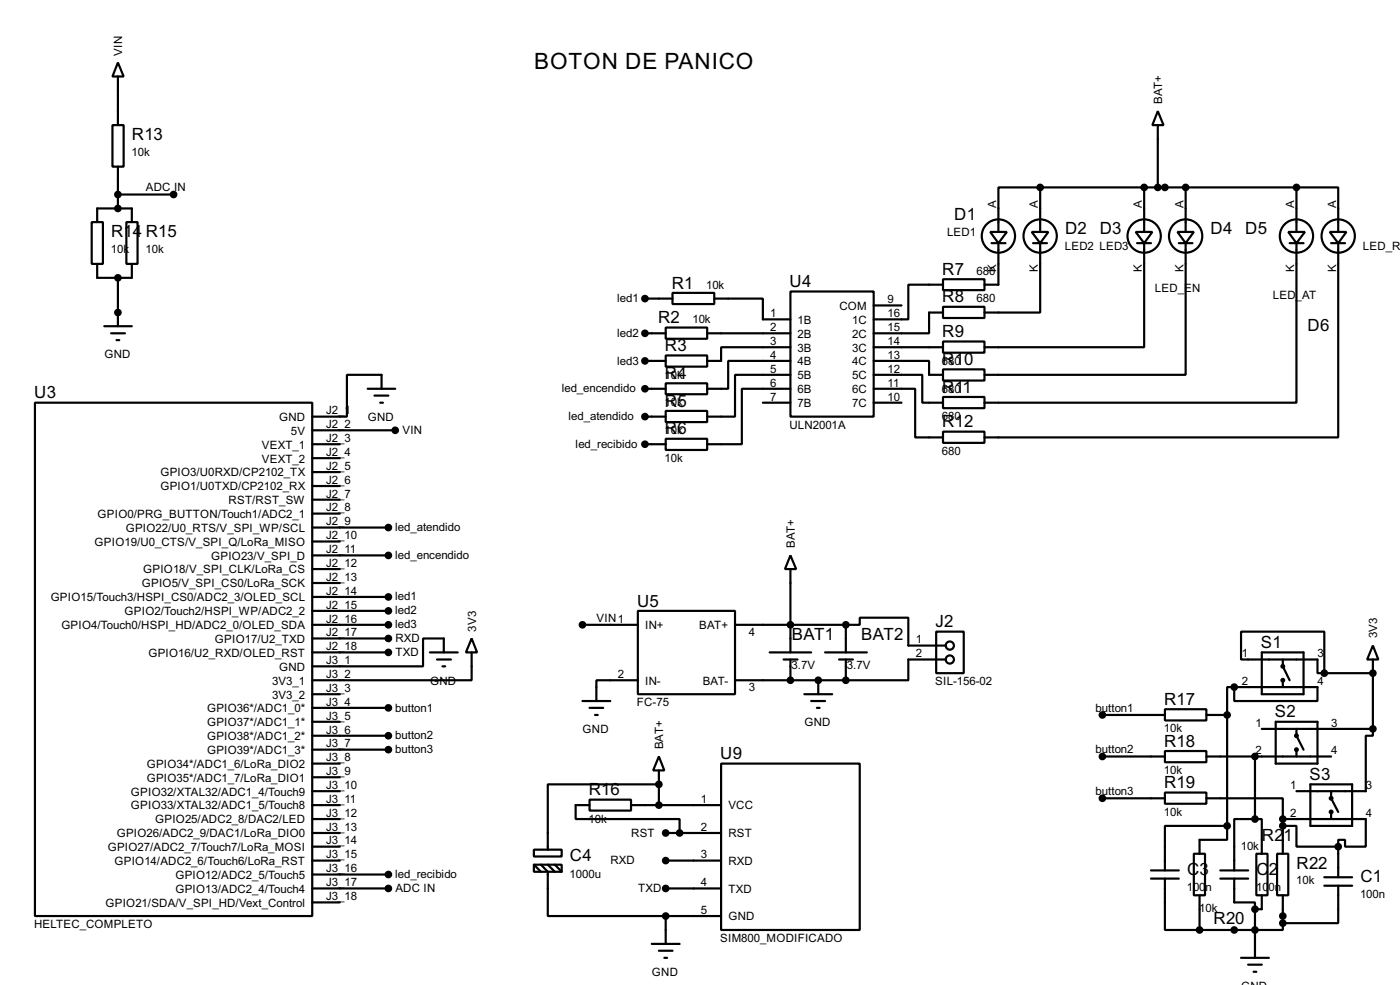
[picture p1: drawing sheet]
<svg xmlns="http://www.w3.org/2000/svg" width="256mm" height="180mm" viewBox="0 0 256 180" stroke-linecap="round" stroke-linejoin="round" font-family="sans-serif">
<g fill="none" stroke="#000" stroke-width=".4">
<path d="M21.6 11.5l1.1 2.5h-2.1zM21.6 14v8.9M20.6 22.9h2.1v7.6h-2.1zM21.6 30.5v7.7M21.6 35.6h10.2M190.6 34.3h-7.7v8.2M190.6 34.3v8.2M190.6 34.3h46.9M209.6 34.3v8.2M212.1 20.4l1.1 2.5h-2.1zM212.1 22.9v11.4M217.2 34.3v8.2"/>
<path d="M237.5 34.3h7.7v8.2M237.5 34.3v8.2M16.8 40.7h2.1v7.6h-2.1zM17.8 40.7v-2.5h6.4v2.5M17.8 48.3v2.6h6.4v-2.6M19.1 59.7h5.1M21.6 50.9v8.8M23.2 40.7h2v7.6h-2zM118.2 54.7h5M122 60h7.6v2h-7.6zM123.2 53.6h7.7v2.1h-7.7zM130.9 54.7h8.9v3.8h5"/>
<path d="M144.8 53.4h15.3v22.9h-15.3zM160.1 55.9h5.1M172.8 51.1h7.6v2h-7.6zM172.8 56.2h7.6v2h-7.6zM172.8 52.1h-6.4v6.4h-6.3M172.8 57.2h-2.6v3.8h-10.1M181.4 42.5h3.1l-1.6 2zM181.7 44.5h2.5M182.9 44.5v7.6h-2.5M189 42.5h3.1l-1.5 2zM189.3 44.5h2.5M190.6 44.5v12.7h-10.2"/>
<path d="M208.1 42.5h3l-1.5 2zM208.3 44.5h2.6M209.6 44.5v19.1h-29.2M215.7 42.5h3l-1.5 2zM216 44.5h2.5M217.2 44.5v24.1h-36.8M236 42.5h3.1l-1.6 2zM236.3 44.5h2.5M237.5 44.5v29.2h-57.1M243.6 42.5h3.1l-1.5 2zM243.9 44.5h2.5M245.2 44.5v35.6h-64.8"/>
<path d="M6.4 73.7h50.8v94h-50.8zM20.4 61h2.5M21.4 62.3h.5M57.2 78.8h15.2M67.4 71.2h5M68.6 72.4h2.6M69.7 73.7h.5M69.9 71.2v-2.6h-6.3v7.7h-6.4M118.2 66.1h3.8M118.2 61h3.8M118.2 71.2h3.8M118.2 76.3h3.8"/>
<path d="M122 65.1h7.6v2h-7.6zM122 70.2h7.6v2h-7.6zM122 75.2h7.6v2.1h-7.6zM129.6 61h15.2M139.8 73.7h5M144.8 63.6h-12.7v2.5h-2.5M144.8 66.1h-11.4v5.1h-3.8M144.8 68.6h-10.1v7.7h-5.1M144.8 71.2h-8.9v10.1h-6.3M160.1 66.1h10.1v2.5h2.6M160.1 68.6h8.9v5.1h3.8M160.1 71.2h7.6v8.9h5.1"/>
<path d="M160.1 63.6h12.7M160.1 73.7h5.1M172.8 62.5h7.6v2.1h-7.6zM172.8 67.6h7.6v2.1h-7.6zM172.8 72.7h7.6v2h-7.6zM172.8 79h7.6v2.1h-7.6zM57.2 81.3h5.1M57.2 96.6h14M57.2 94h5.1M57.2 99.1h5.1M57.2 91.5h5.1M57.2 86.4h5.1"/>
<path d="M57.2 89h5.1M57.2 83.9h5.1M118.2 81.3h3.8M122 80.3h7.6v2.1h-7.6zM57.2 114.4h14M57.2 109.3h14M57.2 111.8h14M57.2 116.9h14M57.2 119.4h14M57.2 101.7h14M57.2 106.7h5.1M57.2 104.2h5.1"/>
<path d="M78.8 119.4h5.1M81.3 119.4v-2.5h-3.8v5.1h-20.3M86.4 116.9l1 2.5h-2zM86.4 119.4v5.1h-29.2M106.7 114.4h10.2M116.9 111.8h17.8v15.3h-17.8zM134.7 114.4h20.3M141 119.4h7.6M144.8 101.7l1.1 2.5h-2.1zM144.8 104.2v15.2M151.2 119.4h7.6M155 114.4h2.5v-1.3h8.9v5.1h6.9"/>
<path d="M155 114.4v5M171.5 115.6h5.1v7.6h-5.1zM227.4 115.6h15.2v7.6h-1.2v-2.5h-14zM231.2 119.4h7.6v7.7h-7.6zM251.5 118.2l1 2.5h-2zM57.2 129.6h14M57.2 134.7h14M57.2 137.2h14M57.2 127.1h5.1M57.2 139.8h5.1M57.2 132.1h5.1M80.1 120.7h2.5"/>
<path d="M81.1 122h.5M106.7 128.3h5.1M108 129.6h2.5M109 130.9h.5M116.9 124.5h-7.6v3.8M120.7 138.5l1 2.5h-2zM132.1 139.8h25.4v30.4h-25.4zM134.7 124.5h20.3M143.6 120.7h2.5M144.8 120.7v3.8M147.4 127.1h5.1M148.6 128.3h2.6"/>
<path d="M149.7 129.6h.5M149.9 124.5v2.6M153.7 120.7h2.6M155 120.7v3.8M173.3 120.7h-6.9v3.8h-11.4M202 130.9h11.4M202 138.5h11.4M213.4 129.8h7.6v2.1h-7.6zM213.4 137.5h7.6v2h-7.6zM221 130.9h3.8M221 138.5h22.9M224.8 130.9v20.3"/>
<path d="M226.1 125.8h-1.3v5.1M226.1 125.8h15.3v2.5h-15.3zM229.9 138.5v11.4M231.2 133.4h20.3M233.7 132.1h7.7v7.7h-7.7zM235 120.7v1.3l1.3 2.5M235 124.5v1.3M237.5 133.4v1.3l1.3 2.5M237.5 137.2v1.3M242.6 123.2h8.9M251.5 133.4v1.3h-1.3v10.1h-12.7M251.5 120.7v12.7"/>
<path d="M57.2 157.5h5.1M57.2 147.4h5.1M57.2 152.5h5.1M57.2 149.9h5.1M57.2 142.3h5.1M57.2 144.8h5.1M57.2 155h5.1M97.8 155.5h5.1v1.3h-5.1zM97.8 158.3h5.1v1.3h-5.1zM97.8 158.3l1.3 1.3M99.1 158.3l1.3 1.3v8.1h21.6M100.4 158.3l1.3 1.3"/>
<path d="M101.7 158.3l1.2 1.3M108 146.4h7.6v2h-7.6zM108 147.4h-2.5v2.5h19v2.6M115.6 147.4h16.5M120.7 143.6h-20.3v11.9M120.7 141v6.4M122 157.5h10.1M122 152.5h10.1M202 146.1h11.4M210.9 159.3h5.1M213.4 145.1h7.6v2h-7.6zM218.7 156.3h2.1v7.6h-2.1z"/>
<path d="M221 146.1h14v3.8M223.6 159.3h5.1M224.8 151.2v2.5h-5v2.6M224.8 151.2h-11.4v8.1M229.9 149.9h1.3v6.4M229.9 149.9h-3.8v9.4M230.2 156.3h2v7.6h-2zM234 156.3h2v7.6h-2zM235 151.2h2.5v3.8h7.7M235 149.9h15.2v5.1h-3.8v-1.3h-1.2v1.3M235 149.9v6.4M240.1 143.6h7.6v7.6h-7.6z"/>
<path d="M243.9 144.8v1.3l1.3 2.5M243.9 148.6v1.3M245.2 155v5.6M57.2 162.6h14M57.2 160.1h14M57.2 165.2h5.1M119.4 172.8h5.1M120.7 174h2.5M121.7 175.3h.5M122 162.6h10.1M122 167.7h10.1M122 167.7v5.1"/>
<path d="M210.9 160.8h5.1M213.4 160.8v9.4h6.4M219.8 163.9v6.3M223.6 160.8h5.1M226.1 160.8v4.4h3.8v1.2M227.4 175.3h5.1M228.7 176.6h2.5M229.7 177.9h.5M229.9 166.4v8.9M231.2 163.9v2.5h-1.3M235 169v1.2h-15.2M235 163.9v5.1"/>
<path d="M242.6 160.6h5.1M242.6 162.1h5.1M245.2 162.1v6.9h-10.2"/>
<circle cx="182.9" cy="43.2" r="3.1"/>
<circle cx="190.5" cy="43.2" r="3.1"/>
<circle cx="209.6" cy="43.2" r="3.1"/>
<circle cx="217.2" cy="43.2" r="3.1"/>
<circle cx="237.5" cy="43.2" r="3.1"/>
<circle cx="245.1" cy="43.2" r="3.1"/>
<circle cx="174" cy="118.2" r=".75"/>
<circle cx="174" cy="120.7" r=".75"/>
<circle cx="235" cy="124.5" r=".25"/>
<circle cx="235" cy="122" r=".25"/>
<circle cx="237.5" cy="137.2" r=".25"/>
<circle cx="237.5" cy="134.7" r=".25"/>
<circle cx="243.9" cy="146.1" r=".25"/>
<circle cx="243.9" cy="148.6" r=".25"/>
</g>
<g fill="#000">
<circle cx="21.6" cy="57.2" r=".2"/>
<circle cx="144.8" cy="124.5" r=".2"/>
<circle cx="149.9" cy="124.5" r=".2"/>
<circle cx="155" cy="124.5" r=".2"/>
<circle cx="251.5" cy="123.2" r=".2"/>
<circle cx="120.7" cy="143.6" r=".2"/>
</g>
<g fill="#000" stroke="#000" stroke-width=".4">
<circle cx="21.6" cy="35.6" r=".5"/>
<circle cx="21.6" cy="38.2" r=".5"/>
<circle cx="31.8" cy="35.6" r=".5"/>
<circle cx="190.5" cy="34.3" r=".5"/>
<circle cx="209.6" cy="34.3" r=".5"/>
<circle cx="212.1" cy="34.3" r=".5"/>
<circle cx="213.4" cy="34.3" r=".5"/>
<circle cx="217.2" cy="34.3" r=".5"/>
<circle cx="237.5" cy="34.3" r=".5"/>
<circle cx="21.6" cy="50.9" r=".5"/>
<circle cx="21.6" cy="57.2" r=".5"/>
<circle cx="118.1" cy="54.7" r=".5"/>
<circle cx="72.4" cy="78.8" r=".5"/>
<circle cx="118.1" cy="66.1" r=".5"/>
<circle cx="118.1" cy="61" r=".5"/>
<circle cx="118.1" cy="71.2" r=".5"/>
<circle cx="118.1" cy="76.3" r=".5"/>
<circle cx="71.1" cy="96.6" r=".5"/>
<circle cx="118.1" cy="81.3" r=".5"/>
<circle cx="71.1" cy="109.3" r=".5"/>
<circle cx="71.1" cy="114.4" r=".5"/>
<circle cx="71.1" cy="116.9" r=".5"/>
<circle cx="71.1" cy="111.8" r=".5"/>
<circle cx="71.1" cy="119.4" r=".5"/>
<circle cx="71.1" cy="101.7" r=".5"/>
<circle cx="106.7" cy="114.4" r=".5"/>
<circle cx="144.8" cy="114.4" r=".5"/>
<circle cx="154.9" cy="114.4" r=".5"/>
<circle cx="71.1" cy="129.6" r=".5"/>
<circle cx="71.1" cy="134.7" r=".5"/>
<circle cx="71.1" cy="137.2" r=".5"/>
<circle cx="144.8" cy="124.5" r=".5"/>
<circle cx="149.9" cy="124.5" r=".5"/>
<circle cx="154.9" cy="124.5" r=".5"/>
<circle cx="201.9" cy="130.9" r=".5"/>
<circle cx="201.9" cy="138.5" r=".5"/>
<circle cx="224.8" cy="130.9" r=".5"/>
<circle cx="226.1" cy="125.8" r=".5"/>
<circle cx="229.9" cy="138.5" r=".5"/>
<circle cx="242.6" cy="123.2" r=".5"/>
<circle cx="251.5" cy="123.2" r=".5"/>
<circle cx="251.5" cy="133.4" r=".5"/>
<circle cx="120.7" cy="147.4" r=".5"/>
<circle cx="120.7" cy="143.6" r=".5"/>
<circle cx="121.9" cy="152.5" r=".5"/>
<circle cx="121.9" cy="157.5" r=".5"/>
<circle cx="124.5" cy="152.5" r=".5"/>
<circle cx="201.9" cy="146.1" r=".5"/>
<circle cx="224.8" cy="151.2" r=".5"/>
<circle cx="229.9" cy="149.9" r=".5"/>
<circle cx="235" cy="149.9" r=".5"/>
<circle cx="235" cy="151.2" r=".5"/>
<circle cx="245.1" cy="155" r=".5"/>
<circle cx="71.1" cy="162.6" r=".5"/>
<circle cx="71.1" cy="160.1" r=".5"/>
<circle cx="121.9" cy="167.7" r=".5"/>
<circle cx="121.9" cy="162.6" r=".5"/>
<circle cx="219.7" cy="170.2" r=".5"/>
<circle cx="226.1" cy="170.2" r=".5"/>
<circle cx="229.9" cy="166.4" r=".5"/>
<circle cx="229.9" cy="170.2" r=".5"/>
<circle cx="235" cy="167.7" r=".5"/>
<circle cx="235" cy="169" r=".5"/>
</g>
<text font-size="4.6" x="97.9" y="12.7">BOTON DE PANICO</text>
<g font-size="3.5">
<text x="24.2" y="25.6">R13</text>
<text x="174.8" y="40.3">D1</text>
<text x="20.4" y="43.4">R14</text>
<text x="26.7" y="43.4">R15</text>
<text x="195.1" y="42.9">D2 D3</text>
<text x="221.8" y="42.9">D4 D5</text>
<text x="123.1" y="52.8">R1</text>
<text x="144.7" y="52.6">U4</text>
<text x="172.6" y="50.3">R7</text>
<text x="120.6" y="59.2">R2</text>
<text x="172.6" y="55.4">R8</text>
<text x="121.8" y="64.2">R3</text>
<text x="172.6" y="61.7">R9</text>
<text x="239.6" y="60.7">D6</text>
<text x="121.8" y="69.4">R4</text>
<text x="172.6" y="66.8">R10</text>
<text x="172.6" y="71.9">R11</text>
<text x="6.3" y="72.9">U3</text>
<text x="121.8" y="74.4">R5</text>
<text x="121.8" y="79.5">R6</text>
<text x="172.6" y="78.2">R12</text>
<text x="116.7" y="111">U5</text>
<text x="145.1" y="117.1">BAT1</text>
<text x="157.8" y="117.1">BAT2</text>
<text x="171.4" y="114.8">J2</text>
<text x="231" y="118.6">S1</text>
<text x="213.3" y="129">R17</text>
<text x="233.6" y="131.3">S2</text>
<text x="213.3" y="136.7">R18</text>
<text x="132" y="139">U9</text>
<text x="239.9" y="142.8">S3</text>
<text x="107.9" y="145.6">R16</text>
<text x="213.3" y="144.3">R19</text>
<text x="231.2" y="153.9">R2</text>
<text x="235.2" y="153.9">1</text>
<text x="104.4" y="157.7">C4</text>
<text x="217.5" y="160.2">C</text>
<text x="219.8" y="160.2">3</text>
<text x="230.2" y="160.2">C</text>
<text x="232.5" y="160.2">2</text>
<text x="237.5" y="159">R22</text>
<text x="249.2" y="161.5">C1</text>
<text x="222.3" y="169.1">R20</text>
</g>
<g font-size="2.4">
<text x="22.4" y="10.2" transform="rotate(-90 22.4 10.2)">VIN</text>
<text x="212.9" y="19.1" transform="rotate(-90 212.9 19.1)">BAT+</text>
<text x="24.1" y="28.5">10k</text>
<text x="26.7" y="35">ADC IN</text>
<text x="182.5" y="38.1" transform="rotate(-90 182.5 38.1)">A</text>
<text x="190.1" y="38.1" transform="rotate(-90 190.1 38.1)">A</text>
<text x="209.2" y="38.1" transform="rotate(-90 209.2 38.1)">A</text>
<text x="216.8" y="38.1" transform="rotate(-90 216.8 38.1)">A</text>
<text x="237.1" y="38.1" transform="rotate(-90 237.1 38.1)">A</text>
<text x="244.8" y="38.1" transform="rotate(-90 244.8 38.1)">A</text>
<text x="20.3" y="46.3">10k</text>
<text x="26.7" y="46.3">10k</text>
<text x="173.5" y="43.3">LED1</text>
<text x="195.1" y="45.8">LED2 LED3</text>
<text x="249.7" y="45.8">LED_R</text>
<text x="129.4" y="52.8">10k</text>
<text x="178.9" y="50.3">680</text>
<text x="182.5" y="49.7" transform="rotate(-90 182.5 49.7)">K</text>
<text x="190.2" y="49.7" transform="rotate(-90 190.2 49.7)">K</text>
<text x="209.2" y="49.7" transform="rotate(-90 209.2 49.7)">K</text>
<text x="211.6" y="53.4">LED_EN</text>
<text x="216.8" y="49.7" transform="rotate(-90 216.8 49.7)">K</text>
<text x="237.1" y="49.7" transform="rotate(-90 237.1 49.7)">K</text>
<text x="244.8" y="49.7" transform="rotate(-90 244.8 49.7)">K</text>
<text x="113.1" y="55.3">led1</text>
<text x="126.9" y="59.2">10k</text>
<text x="141.1" y="58.1">1</text>
<text x="146.1" y="59.3">1B</text>
<text x="153.8" y="56.7">COM</text>
<text x="156.1" y="59.3">1C</text>
<text x="162.6" y="58.1">16</text>
<text x="162.6" y="55.5">9</text>
<text x="178.9" y="55.3">680</text>
<text x="233.2" y="54.7">LED_AT</text>
<text x="19.1" y="65.6">GND</text>
<text x="113.1" y="61.7">led2</text>
<text x="141.1" y="60.6">2</text>
<text x="141.1" y="63.1">3</text>
<text x="141.1" y="65.6">4</text>
<text x="146.1" y="61.8">2B</text>
<text x="146.1" y="64.4">3B</text>
<text x="156.1" y="61.8">2C</text>
<text x="156.1" y="64.4">3C</text>
<text x="162.6" y="60.6">15</text>
<text x="162.6" y="63.1">14</text>
<text x="162.6" y="65.6">13</text>
<text x="102.9" y="71.8">led_encendido</text>
<text x="113.1" y="66.7">led3</text>
<text x="121.8" y="69.3">10k</text>
<text x="141.1" y="68.2">5</text>
<text x="141.1" y="70.8">6</text>
<text x="146.1" y="66.9">4B</text>
<text x="146.1" y="69.4">5B</text>
<text x="146.1" y="72">6B</text>
<text x="156.1" y="66.9">4C</text>
<text x="156.1" y="69.4">5C</text>
<text x="156.1" y="72">6C</text>
<text x="162.6" y="68.2">12</text>
<text x="162.6" y="70.8">11</text>
<text x="172.6" y="66.7">680</text>
<text x="172.6" y="71.9">680</text>
<text x="51.1" y="77.1">GND</text>
<text x="59.7" y="75.8">J2_1</text>
<text x="67.4" y="77.1">GND</text>
<text x="104.2" y="76.9">led_atendido</text>
<text x="121.8" y="74.4">10k</text>
<text x="141.1" y="73.3">7</text>
<text x="146.1" y="74.5">7B</text>
<text x="156.1" y="74.5">7C</text>
<text x="162.6" y="73.3">10</text>
<text x="172.6" y="76.9">680</text>
<text x="48" y="82.1">VEXT_1</text>
<text x="53.3" y="79.6">5V</text>
<text x="59.7" y="78.3">J2_2</text>
<text x="59.7" y="80.9">J2_3</text>
<text x="59.7" y="83.5">J2_4</text>
<text x="73.7" y="79.5">VIN</text>
<text x="105.5" y="82">led_recibido</text>
<text x="121.8" y="79.5">10k</text>
<text x="144.6" y="78.5">ULN2001A</text>
<text x="172.6" y="83.3">680</text>
<text x="29.4" y="87.2">GPIO3/U0RXD/CP2102_TX</text>
<text x="29.4" y="89.8">GPIO1/U0TXD/CP2102_RX</text>
<text x="48" y="84.7">VEXT_2</text>
<text x="59.7" y="86">J2_5</text>
<text x="59.7" y="88.5">J2_6</text>
<text x="121.8" y="84.6">10k</text>
<text x="17.9" y="94.8">GPIO0/PRG_BUTTON/Touch1/ADC2_1</text>
<text x="41.9" y="92.3">RST/RST_SW</text>
<text x="59.7" y="93.6">J2_8</text>
<text x="59.7" y="91.1">J2_7</text>
<text x="17.3" y="99.9">GPIO19/U0_CTS/V_SPI_Q/LoRa_MISO</text>
<text x="23" y="97.4">GPIO22/U0_RTS/V_SPI_WP/SCL</text>
<text x="59.7" y="101.2">J2_11</text>
<text x="59.7" y="98.7">J2_10</text>
<text x="59.7" y="96.2">J2_9</text>
<text x="72.4" y="97.2">led_atendido</text>
<text x="145.6" y="100.3" transform="rotate(-90 145.6 100.3)">BAT+</text>
<text x="26" y="107.5">GPIO5/V_SPI_CS0/LoRa_SCK</text>
<text x="26.2" y="105">GPIO18/V_SPI_CLK/LoRa_CS</text>
<text x="38.7" y="102.5">GPIO23/V_SPI_D</text>
<text x="59.7" y="106.3">J2_13</text>
<text x="59.7" y="103.8">J2_12</text>
<text x="72.4" y="102.3">led_encendido</text>
<text x="9.3" y="110.1">GPIO15/Touch3/HSPI_CS0/ADC2_3/OLED_SCL</text>
<text x="22.8" y="112.6">GPIO2/Touch2/HSPI_WP/ADC2_2</text>
<text x="59.7" y="114">J2_16</text>
<text x="59.7" y="111.4">J2_15</text>
<text x="59.7" y="108.9">J2_14</text>
<text x="72.4" y="109.9">led1</text>
<text x="72.4" y="112.5">led2</text>
<text x="109.3" y="113.8">VIN1</text>
<text x="11.2" y="115.2">GPIO4/Touch0/HSPI_HD/ADC2_0/OLED_SDA</text>
<text x="39.4" y="117.7">GPIO17/U2_TXD</text>
<text x="59.7" y="119">J2_18</text>
<text x="59.7" y="116.5">J2_17</text>
<text x="72.4" y="115">led3</text>
<text x="72.4" y="117.6">RXD</text>
<text x="87.2" y="115.6" transform="rotate(-90 87.2 115.6)">3V3</text>
<text x="118.2" y="115.2">IN+</text>
<text x="128.1" y="115.2">BAT+</text>
<text x="137.2" y="116.4">4</text>
<text x="167.8" y="117.8">1</text>
<text x="252.3" y="116.9" transform="rotate(-90 252.3 116.9)">3V3</text>
<text x="27.2" y="120.2">GPIO16/U2_RXD/OLED_RST</text>
<text x="49.9" y="125.3">3V3_1</text>
<text x="51.1" y="122.8">GND</text>
<text x="59.7" y="124.1">J3_2</text>
<text x="59.7" y="121.6">J3_1</text>
<text x="72.4" y="120.1">TXD</text>
<text x="78.8" y="125.3">GND</text>
<text x="113.2" y="124.1">2</text>
<text x="118.2" y="125.3">IN-</text>
<text x="128.7" y="125.3">BAT-</text>
<text x="145" y="122.5">3.7V</text>
<text x="155.2" y="122.5">3.7V</text>
<text x="167.8" y="120.3">2</text>
<text x="171.3" y="125.4">SIL-156-02</text>
<text x="227.5" y="120.3">1</text>
<text x="227.5" y="125.4">2</text>
<text x="241.4" y="120.3">3</text>
<text x="241.4" y="125.4">4</text>
<text x="37.9" y="130.4">GPIO36*/ADC1_0*</text>
<text x="49.9" y="127.9">3V3_2</text>
<text x="59.7" y="126.7">J3_3</text>
<text x="59.7" y="129.2">J3_4</text>
<text x="59.7" y="131.7">J3_5</text>
<text x="72.4" y="130.3">button1</text>
<text x="116.7" y="129.3">FC-75</text>
<text x="137.2" y="126.5">3</text>
<text x="200.7" y="130.3">button1</text>
<text x="37.9" y="135.5">GPIO38*/ADC1_2*</text>
<text x="37.9" y="132.9">GPIO37*/ADC1_1*</text>
<text x="59.7" y="136.8">J3_7</text>
<text x="59.7" y="134.3">J3_6</text>
<text x="72.4" y="135.3">button2</text>
<text x="72.4" y="137.9">button3</text>
<text x="106.7" y="134.2">GND</text>
<text x="121.5" y="137.2" transform="rotate(-90 121.5 137.2)">BAT+</text>
<text x="147.4" y="132.9">GND</text>
<text x="200.7" y="137.9">button2</text>
<text x="213.2" y="134.1">10k</text>
<text x="230" y="133">1</text>
<text x="243.9" y="133">3</text>
<text x="26.9" y="140.6">GPIO34*/ADC1_6/LoRa_DIO2</text>
<text x="26.9" y="143.1">GPIO35*/ADC1_7/LoRa_DIO1</text>
<text x="37.9" y="138">GPIO39*/ADC1_3*</text>
<text x="59.7" y="139.4">J3_8</text>
<text x="59.7" y="141.9">J3_9</text>
<text x="213.2" y="141.7">10k</text>
<text x="230" y="138.1">2</text>
<text x="243.9" y="138.1">4</text>
<text x="24" y="145.6">GPIO32/XTAL32/ADC1_4/Touch9</text>
<text x="24" y="148.2">GPIO33/XTAL32/ADC1_5/Touch8</text>
<text x="59.7" y="144.4">J3_10</text>
<text x="59.7" y="147">J3_11</text>
<text x="59.7" y="149.5">J3_12</text>
<text x="128.4" y="147">1</text>
<text x="133.4" y="148.2">VCC</text>
<text x="200.7" y="145.5">button3</text>
<text x="213.2" y="149.3">10k</text>
<text x="236.4" y="144.4">1</text>
<text x="236.4" y="149.5">2</text>
<text x="250.2" y="144.4">3</text>
<text x="250.2" y="149.5">4</text>
<text x="19.7" y="155.8">GPIO27/ADC2_7/Touch7/LoRa_MOSI</text>
<text x="21.4" y="153.3">GPIO26/ADC2_9/DAC1/LoRa_DIO0</text>
<text x="28.4" y="150.7">GPIO25/ADC2_8/DAC2/LED</text>
<text x="59.7" y="152.1">J3_13</text>
<text x="59.7" y="154.6">J3_14</text>
<text x="107.8" y="150.6">10k</text>
<text x="115.6" y="153.1">RST</text>
<text x="128.4" y="152.1">2</text>
<text x="133.4" y="153.3">RST</text>
<text x="227.3" y="155.5">10k</text>
<text x="21" y="158.3">GPIO14/ADC2_6/Touch6/LoRa_RST</text>
<text x="32.1" y="160.9">GPIO12/ADC2_5/Touch5</text>
<text x="59.7" y="157.1">J3_15</text>
<text x="59.7" y="159.7">J3_16</text>
<text x="72.4" y="160.7">led_recibido</text>
<text x="104.4" y="160.6">1000u</text>
<text x="111.8" y="158.2">RXD</text>
<text x="128.4" y="157.1">3</text>
<text x="133.4" y="158.3">RXD</text>
<text x="237.5" y="161.9">10k</text>
<text x="19.3" y="166">GPIO21/SDA/V_SPI_HD/Vext_Control</text>
<text x="32.1" y="163.4">GPIO13/ADC2_4/Touch4</text>
<text x="59.7" y="162.2">J3_17</text>
<text x="59.7" y="164.8">J3_18</text>
<text x="72.4" y="163.3">ADC IN</text>
<text x="116.9" y="163.3">TXD</text>
<text x="128.4" y="162.2">4</text>
<text x="128.4" y="167.3">5</text>
<text x="133.4" y="163.4">TXD</text>
<text x="217.4" y="163.1">100</text>
<text x="219.7" y="167">10k</text>
<text x="220.9" y="163.1">n</text>
<text x="230.1" y="163.1">10</text>
<text x="232.4" y="163.1">0n</text>
<text x="249.2" y="164.4">100n</text>
<text x="6.2" y="169.9">HELTEC_COMPLETO</text>
<text x="131.9" y="172.4">SIM800_MODIFICADO</text>
<text x="133.4" y="168.5">GND</text>
<text x="119.4" y="178.7">GND</text>
<text x="227.4" y="181.2">GND</text>
</g>
</svg>
